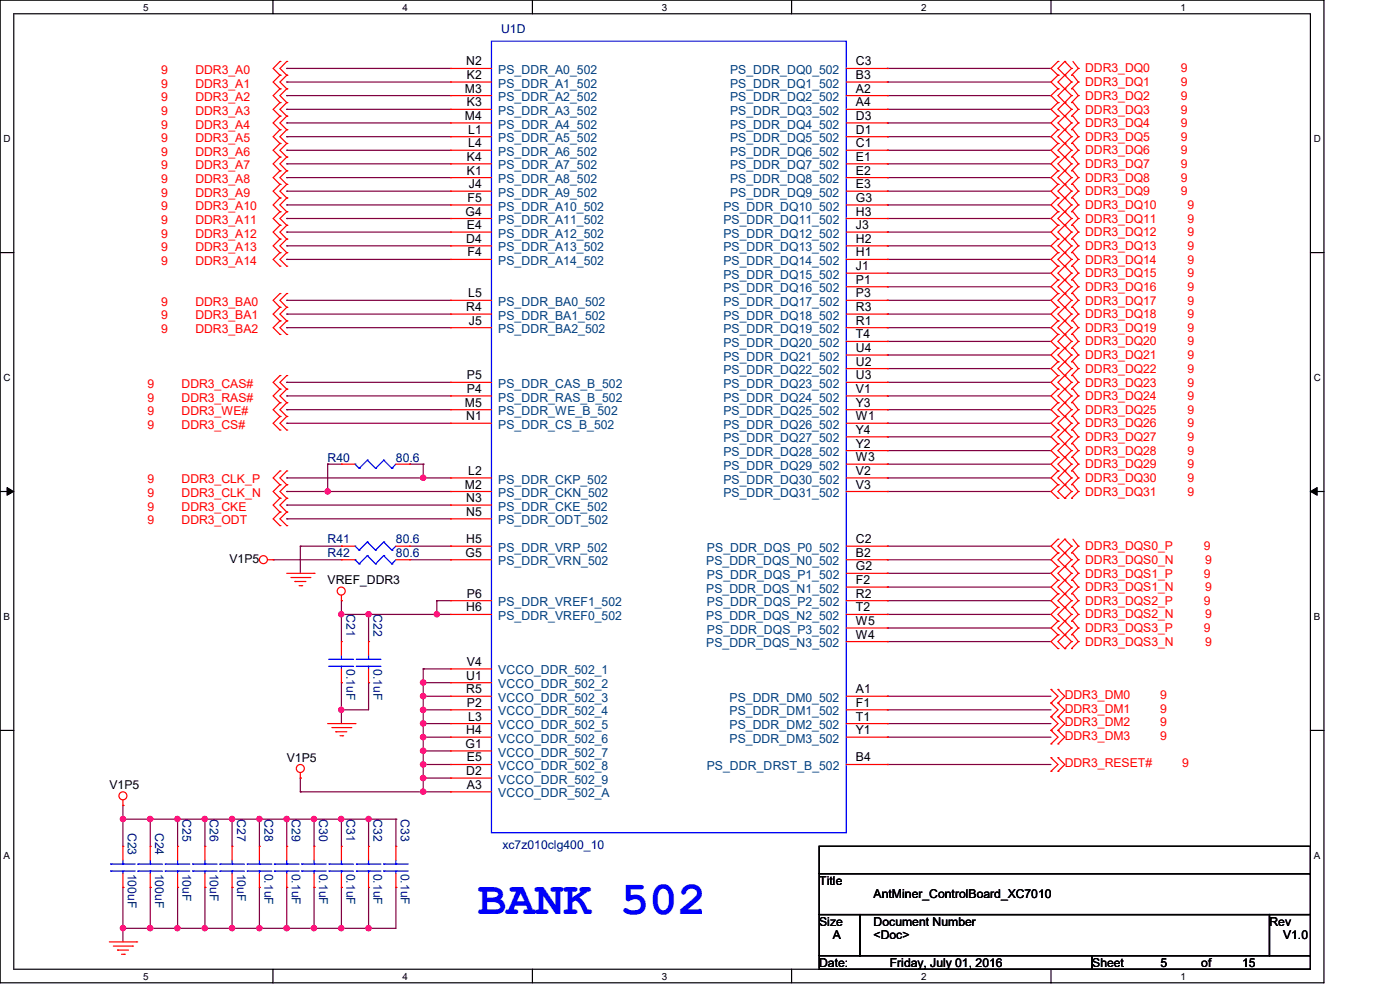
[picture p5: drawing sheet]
<svg xmlns="http://www.w3.org/2000/svg" width="297mm" height="210mm" viewBox="0 0 297 210" stroke-linecap="round" stroke-linejoin="round" font-family="sans-serif">
<path d="M0 0h280.9v208.5h-280.9zM2.9 2.9h275.1v202.7h-275.1z" fill="none" stroke="#000" stroke-width=".25"/>
<g fill="#fff">
<path d="M30.4 .3h1.1v2.4h-1.1z"/>
<path d="M30.4 205.9h1.1v2.3h-1.1z"/>
</g>
<path d="M57.9 0v2.9M57.9 205.6v2.9" fill="none" stroke="#000" stroke-width=".25"/>
<g fill="#fff">
<path d="M85.4 .3h1.1v2.4h-1.1z"/>
<path d="M85.4 205.9h1.1v2.3h-1.1z"/>
</g>
<path d="M112.9 0v2.9M112.9 205.6v2.9" fill="none" stroke="#000" stroke-width=".25"/>
<g fill="#fff">
<path d="M140.4 .3h1.2v2.4h-1.2z"/>
<path d="M140.4 205.9h1.2v2.3h-1.2z"/>
</g>
<path d="M167.9 0v2.9M167.9 205.6v2.9" fill="none" stroke="#000" stroke-width=".25"/>
<g fill="#fff">
<path d="M195.4 .3h1.2v2.4h-1.2z"/>
<path d="M195.4 205.9h1.2v2.3h-1.2z"/>
</g>
<path d="M223 0v2.9M223 205.6v2.9" fill="none" stroke="#000" stroke-width=".25"/>
<g fill="#fff">
<path d="M250.4 .3h1.2v2.4h-1.2z"/>
<path d="M250.4 205.9h1.2v2.3h-1.2z"/>
<path d="M.8 28.2h1.4v2.4h-1.4z"/>
<path d="M278.7 28.2h1.5v2.4h-1.5z"/>
<path d="M.8 78.9h1.4v2.3h-1.4z"/>
<path d="M278.7 78.9h1.5v2.3h-1.5z"/>
</g>
<path d="M0 53.6h2.9M278 53.6h2.9" fill="none" stroke="#000" stroke-width=".25"/>
<g fill="#fff">
<path d="M.8 129.6h1.3v2.3h-1.3z"/>
<path d="M278.7 129.6h1.4v2.3h-1.4z"/>
</g>
<path d="M0 104.3h2.9M278 104.3h2.9" fill="none" stroke="#000" stroke-width=".25"/>
<path d="M1.5 103.4l1.4 .9-1.4 .8zM278 104.3l1.4-.9v1.7z" fill="#000" stroke="#000" stroke-width=".21"/>
<g fill="#fff">
<path d="M.8 180.3h1.3v2.3h-1.3z"/>
<path d="M278.7 180.3h1.4v2.3h-1.4z"/>
</g>
<path d="M0 154.9h2.9M278 154.9h2.9M173.8 179.5h104.2v5.8h-104.2zM173.8 185.3h104.2v8.7h-104.2zM173.8 194h8.7v8.7h-8.7zM182.5 194h86.8v8.7h-86.8zM269.3 194h8.7v8.7h-8.7zM173.8 202.7h57.9v2.9h-57.9zM231.7 202.7h46.3v2.9h-46.3z" fill="none" stroke="#000" stroke-width=".25"/>
<g fill="none" stroke="#800040" stroke-width=".25">
<path d="M60.8 14.5h.1M60.8 17.4h.1M60.8 14.5h34.8M60.8 17.4h34.8M188.3 14.5h.1M188.3 17.4h.1M188.3 14.5h34.7M188.3 17.4h34.7M60.8 20.3h.1M60.8 23.2h.1M60.8 26.1h.1M60.8 29h.1"/>
<path d="M60.8 31.9h.1M60.8 34.8h.1M60.8 37.7h.1M60.8 20.3h34.8M60.8 23.2h34.8M60.8 26.1h34.8M60.8 29h34.8M60.8 31.9h34.8M60.8 34.8h34.8M60.8 37.7h34.8M188.3 20.3h.1M188.3 23.2h.1"/>
<path d="M188.3 26.1h.1M188.3 29h.1M188.3 31.9h.1M188.3 34.8h.1M188.3 37.7h.1M188.3 20.3h34.7M188.3 23.2h34.7M188.3 26.1h34.7M188.3 29h34.7M188.3 31.9h34.7M188.3 34.8h34.7M188.3 37.7h34.7"/>
<path d="M60.8 40.6h.1M60.8 43.5h.1M60.8 46.4h.1M60.8 49.2h.1M60.8 52.2h.1M60.8 55h.1M60.8 40.6h34.8M60.8 43.5h34.8M60.8 46.4h34.8M60.8 49.2h34.8M60.8 52.2h34.8M60.8 55h34.8"/>
<path d="M188.3 40.6h.1M188.3 43.5h.1M188.3 46.4h.1M188.3 49.2h.1M188.3 52.2h.1M188.3 55h.1M188.3 58h.1M188.3 40.6h34.7M188.3 43.5h34.7M188.3 46.4h34.7M188.3 49.2h34.7M188.3 52.2h34.7"/>
<path d="M188.3 55h34.7M188.3 58h34.7M60.8 63.7h.1M60.8 66.6h.1M60.8 69.5h.1M60.8 63.7h34.8M60.8 66.6h34.8M60.8 69.5h34.8M188.3 60.8h.1M188.3 63.7h.1M188.3 66.6h.1M188.3 69.5h.1"/>
<path d="M188.3 72.4h.1M188.3 75.3h.1M188.3 78.2h.1M188.3 60.8h34.7M188.3 63.7h34.7M188.3 66.6h34.7M188.3 69.5h34.7M188.3 72.4h34.7M188.3 75.3h34.7M188.3 78.2h34.7M60.8 81.1h.1M60.8 84h.1"/>
<path d="M60.8 86.9h.1M60.8 89.8h.1M60.8 81.1h34.8M60.8 84h34.8M60.8 86.9h34.8M60.8 89.8h34.8M69.5 98.5h.1M69.5 98.5h2.9M69.5 98.5v5.8M86.9 98.5h.1M86.9 98.5h2.9M89.8 98.5h.1"/>
<path d="M89.8 98.5v2.9M188.3 81.1h.1M188.3 84h.1M188.3 86.9h.1M188.3 89.8h.1M188.3 92.7h.1M188.3 95.6h.1M188.3 98.5h.1M188.3 81.1h34.7M188.3 84h34.7M188.3 86.9h34.7M188.3 89.8h34.7"/>
<path d="M188.3 92.7h34.7M188.3 95.6h34.7M188.3 98.5h34.7M58 118.7h.1M58 118.7h14.4M60.8 101.4h.1M60.8 104.3h.1M60.8 107.1h.1M60.8 110.1h.1M60.8 101.4h34.8M60.8 104.3h34.8M60.8 107.1h34.8"/>
<path d="M60.8 110.1h34.8M63.7 115.9h.1M63.7 115.9h8.7M63.7 115.9v5.7M69.5 104.3h.1M72.4 115.9h.1M86.9 115.9h8.7M86.9 118.7h8.7M89.8 101.4h.1M95.6 115.9h.1M95.6 118.7h.1M188.3 101.4h.1"/>
<path d="M188.3 104.3h.1M188.3 115.9h.1M188.3 118.7h.1M188.3 101.4h34.7M188.3 104.3h34.7M188.3 115.9h34.7M188.3 118.7h34.7M72.4 130.3h.1M72.4 127.4h.1M72.4 130.3h23.2M72.4 127.4v8.7M78.2 130.3h.1"/>
<path d="M78.2 130.3v5.8M92.7 127.4h.1M92.7 130.3h.1M92.7 127.4h2.9M92.7 127.4v2.9M188.3 121.6h.1M188.3 124.5h.1M188.3 127.4h.1M188.3 133.2h.1M188.3 130.3h.1M188.3 136.1h.1M188.3 121.6h34.7"/>
<path d="M188.3 124.5h34.7M188.3 127.4h34.7M188.3 133.2h34.7M188.3 130.3h34.7M188.3 136.1h34.7M72.4 144.8h.1M72.4 150.6h.1M72.4 144.8v8.7M78.2 144.8h.1M78.2 144.8v5.8h-5.8M89.8 141.9h.1M89.8 144.8h.1"/>
<path d="M89.8 147.7h.1M89.8 150.6h.1M89.8 153.5h.1M89.8 156.4h.1M89.8 159.3h.1M89.8 147.7h5.8M89.8 150.6h5.8M89.8 153.5h5.8M89.8 156.4h5.8M89.8 141.9h5.8M89.8 141.9v26.1M89.8 144.8h5.8"/>
<path d="M89.8 159.3h5.8M188.3 147.7h.1M188.3 150.6h.1M188.3 153.5h.1M188.3 156.4h.1M188.3 147.7h34.7M188.3 150.6h34.7M188.3 153.5h34.7M188.3 156.4h34.7M26.1 173.8h.1M26.1 170.9h.1M26.1 173.8h57.9"/>
<path d="M26.1 170.9v8.6M31.9 173.8h.1M31.9 173.8v5.7M37.7 173.8h.1M37.7 173.8v5.7M43.5 173.8h.1M43.5 173.8v5.7M49.2 173.8h.1M49.2 173.8v5.7M55 173.8h.1M55 173.8v5.7M60.8 173.8h.1"/>
<path d="M60.8 173.8v5.7M63.7 168h.1M63.7 165.1h.1M63.7 165.1v2.9M63.7 168h31.9M66.6 173.8h.1M66.6 173.8v5.7M72.4 173.8h.1M72.4 173.8v5.7M78.2 173.8h.1M78.2 173.8v5.7M84 173.8h.1"/>
<path d="M84 173.8v5.7M89.8 168h.1M89.8 162.2h.1M89.8 165.1h.1M89.8 162.2h5.8M89.8 165.1h5.8M188.3 162.2h.1M188.3 162.2h34.7M26.1 196.9h.1M26.1 188.3h.1M26.1 188.3v11.5M31.9 196.9h.1"/>
<path d="M31.9 188.3h.1M31.9 188.3v8.6M37.7 196.9h.1M37.7 188.3h.1M37.7 188.3v8.6M43.5 196.9h.1M43.5 188.3h.1M43.5 188.3v8.6M49.2 196.9h.1M49.2 188.3h.1M49.2 188.3v8.6M55 196.9h.1"/>
<path d="M55 188.3h.1M55 188.3v8.6M60.8 196.9h.1M60.8 188.3h.1M60.8 188.3v8.6M66.6 196.9h.1M66.6 188.3h.1M66.6 188.3v8.6M72.4 196.9h.1M72.4 188.3h.1M72.4 188.3v8.6M78.2 196.9h.1"/>
<path d="M78.2 188.3v8.6M84 188.3h.1M84 188.3v8.6h-57.9"/>
</g>
<g fill="#f0f" stroke="#f0f" stroke-width=".25">
<circle cx="78.2" cy="130.3" r=".55"/>
<circle cx="72.4" cy="130.3" r=".55"/>
<circle cx="92.7" cy="130.3" r=".55"/>
<circle cx="72.4" cy="150.6" r=".55"/>
<circle cx="89.8" cy="167.9" r=".56"/>
<circle cx="89.8" cy="144.8" r=".56"/>
<circle cx="89.8" cy="147.7" r=".56"/>
<circle cx="89.8" cy="153.5" r=".56"/>
<circle cx="89.8" cy="150.6" r=".56"/>
<circle cx="89.8" cy="159.3" r=".56"/>
<circle cx="89.8" cy="156.4" r=".56"/>
<circle cx="89.8" cy="162.2" r=".56"/>
<circle cx="89.8" cy="165.1" r=".56"/>
<circle cx="69.5" cy="104.2" r=".55"/>
<circle cx="89.8" cy="101.3" r=".56"/>
<circle cx="43.4" cy="173.7" r=".55"/>
<circle cx="37.6" cy="173.7" r=".55"/>
<circle cx="49.2" cy="173.7" r=".55"/>
<circle cx="60.8" cy="173.7" r=".56"/>
<circle cx="78.2" cy="173.7" r=".55"/>
<circle cx="72.4" cy="173.7" r=".55"/>
<circle cx="31.9" cy="173.7" r=".56"/>
<circle cx="55" cy="173.7" r=".55"/>
<circle cx="66.6" cy="173.7" r=".55"/>
<circle cx="26.1" cy="173.7" r=".55"/>
<circle cx="31.9" cy="196.9" r=".56"/>
<circle cx="43.4" cy="196.9" r=".55"/>
<circle cx="37.6" cy="196.9" r=".55"/>
<circle cx="55" cy="196.9" r=".55"/>
<circle cx="66.6" cy="196.9" r=".55"/>
<circle cx="78.2" cy="196.9" r=".55"/>
<circle cx="72.4" cy="196.9" r=".55"/>
<circle cx="49.2" cy="196.9" r=".55"/>
<circle cx="60.8" cy="196.9" r=".56"/>
<circle cx="26.1" cy="196.9" r=".55"/>
</g>
<g fill="none" stroke="#f00" stroke-width=".25">
<path d="M59.4 13h.1M59.4 16h.1M59.4 18.8h.1M59.4 13l-1.4 1.5 1.4 1.5M59.4 16l-1.4 1.4 1.4 1.4M59.4 18.8l-1.4 1.5 1.4 1.5M60.8 13h.1M60.8 16h.1M60.8 18.8h.1M60.8 13l-1.4 1.5 1.4 1.5M60.8 16l-1.4 1.4 1.4 1.4M60.8 18.8l-1.4 1.5 1.4 1.5"/>
<path d="M95.6 14.5h.1M95.6 17.4h.1M95.6 14.5h8.7M95.6 17.4h8.7M179.5 14.5h8.8M179.5 17.4h8.8M188.3 14.5h.1M188.3 17.4h.1M224.5 13h.1M224.5 16h.1M224.5 18.8h.1M224.5 13l-1.5 1.5 1.5 1.5"/>
<path d="M224.5 16l-1.5 1.4 1.5 1.4M224.5 18.8l-1.5 1.5 1.5 1.5M225.9 16h.1M225.9 13h.1M225.9 18.8h.1M225.9 13l-1.4 1.5 2.8 2.9M225.9 13l1.4 1.5M227.3 14.5h.1M227.3 16h.1M227.3 17.4h.1M227.3 18.8h.1M227.3 14.5l-2.8 2.9 2.8 2.9"/>
<path d="M227.3 17.4l-2.8 2.9 1.4 1.5M227.6 13l1.2 1.5M227.6 16l1.2 1.4M227.6 18.8l1.2 1.5M228.8 14.5h.1M228.8 17.4h.1M228.8 14.5l-1.5 1.5M228.8 17.4l-1.5 1.4M59.4 21.8h.1M59.4 24.6h.1M59.4 27.5h.1M59.4 30.4h.1"/>
<path d="M59.4 33.3h.1M59.4 36.2h.1M59.4 39.1h.1M59.4 21.8l-1.4 1.4 1.4 1.4M59.4 24.6l-1.4 1.5 1.4 1.4M59.4 27.5l-1.4 1.5 1.4 1.4M59.4 30.4l-1.4 1.5 1.4 1.4M59.4 33.3l-1.4 1.5 1.4 1.4M59.4 36.2l-1.4 1.5 1.4 1.4M59.4 39.1l-1.4 1.5 1.4 1.4M60.8 21.8h.1M60.8 24.6h.1"/>
<path d="M60.8 27.5h.1M60.8 30.4h.1M60.8 33.3h.1M60.8 36.2h.1M60.8 39.1h.1M60.8 21.8l-1.4 1.4 1.4 1.4M60.8 24.6l-1.4 1.5 1.4 1.4M60.8 27.5l-1.4 1.5 1.4 1.4M60.8 30.4l-1.4 1.5 1.4 1.4M60.8 33.3l-1.4 1.5 1.4 1.4M60.8 36.2l-1.4 1.5 1.4 1.4M60.8 39.1l-1.4 1.5 1.4 1.4"/>
<path d="M95.6 20.3h.1M95.6 23.2h.1M95.6 26.1h.1M95.6 29h.1M95.6 31.9h.1M95.6 34.8h.1M95.6 37.7h.1M95.6 20.3h8.7M95.6 23.2h8.7M95.6 26.1h8.7M95.6 29h8.7M95.6 31.9h8.7"/>
<path d="M95.6 34.8h8.7M95.6 37.7h8.7M179.5 20.3h8.8M179.5 23.2h8.8M179.5 26.1h8.8M179.5 29h8.8M179.5 31.9h8.8M179.5 34.8h8.8M179.5 37.7h8.8M188.3 20.3h.1M188.3 23.2h.1M188.3 26.1h.1"/>
<path d="M188.3 29h.1M188.3 31.9h.1M188.3 34.8h.1M188.3 37.7h.1M224.5 21.8h.1M224.5 24.6h.1M224.5 27.5h.1M224.5 30.4h.1M224.5 33.3h.1M224.5 36.2h.1M224.5 39.1h.1M224.5 21.8l-1.5 1.4 1.5 1.4"/>
<path d="M224.5 27.5l-1.5 1.5 1.5 1.4M224.5 24.6l-1.5 1.5 1.5 1.4M224.5 30.4l-1.5 1.5 1.5 1.4M224.5 33.3l-1.5 1.5 1.5 1.4M224.5 36.2l-1.5 1.5 1.5 1.4M224.5 39.1l-1.5 1.5 1.5 1.4M225.9 21.8h.1M225.9 24.6h.1M225.9 27.5h.1M225.9 30.4h.1M225.9 33.3h.1M225.9 36.2h.1"/>
<path d="M225.9 39.1h.1M225.9 21.8l-1.4 1.4 2.8 2.9M225.9 21.8l1.4 1.4M225.9 27.5l-1.4 1.5 2.8 2.9M225.9 27.5l1.4 1.5M225.9 36.2l-1.4 1.5 2.8 2.9M225.9 36.2l1.4 1.5M227.3 20.3h.1M227.3 21.8h.1M227.3 23.2h.1M227.3 24.6h.1M227.3 26.1h.1"/>
<path d="M227.3 27.5h.1M227.3 29h.1M227.3 30.4h.1M227.3 31.9h.1M227.3 33.3h.1M227.3 34.8h.1M227.3 36.2h.1M227.3 37.7h.1M227.3 39.1h.1M227.3 20.3l-1.4 1.5M227.3 23.2l-2.8 2.9 1.4 1.4M227.3 26.1l-1.4 1.4"/>
<path d="M227.3 29l-2.8 2.9 2.8 2.9M227.3 31.9l-2.8 2.9 1.4 1.4M227.3 34.8l-1.4 1.4M227.3 37.7l-2.8 2.9 1.4 1.4M227.6 21.8l1.2 1.4M227.6 24.6l1.2 1.5M227.6 27.5l1.2 1.5M227.6 30.4l1.2 1.5M227.6 33.3l1.2 1.5M227.6 36.2l1.2 1.5M227.6 39.1l1.2 1.5M228.8 20.3h.1"/>
<path d="M228.8 23.2h.1M228.8 26.1h.1M228.8 29h.1M228.8 31.9h.1M228.8 34.8h.1M228.8 37.7h.1M228.8 20.3l-1.5 1.5M228.8 23.2l-1.5 1.4M228.8 26.1l-1.5 1.4M228.8 29l-1.5 1.4M228.8 31.9l-1.5 1.4M228.8 34.8l-1.5 1.4"/>
<path d="M228.8 37.7l-1.5 1.4M59.4 42h.1M59.4 44.9h.1M59.4 47.8h.1M59.4 50.7h.1M59.4 53.6h.1M59.4 56.5h.1M59.4 42l-1.4 1.5 1.4 1.4M59.4 44.9l-1.4 1.5 1.4 1.4M59.4 47.8l-1.4 1.4 1.4 1.5M59.4 50.7l-1.4 1.5 1.4 1.4M59.4 53.6l-1.4 1.4 1.4 1.5"/>
<path d="M60.8 42h.1M60.8 44.9h.1M60.8 47.8h.1M60.8 50.7h.1M60.8 53.6h.1M60.8 56.5h.1M60.8 42l-1.4 1.5 1.4 1.4M60.8 44.9l-1.4 1.5 1.4 1.4M60.8 47.8l-1.4 1.4 1.4 1.5M60.8 50.7l-1.4 1.5 1.4 1.4M60.8 53.6l-1.4 1.4 1.4 1.5M95.6 40.6h.1"/>
<path d="M95.6 43.5h.1M95.6 46.4h.1M95.6 49.2h.1M95.6 52.2h.1M95.6 55h.1M95.6 40.6h8.7M95.6 43.5h8.7M95.6 46.4h8.7M95.6 49.2h8.7M95.6 52.2h8.7M95.6 55h8.7M179.5 40.6h8.8"/>
<path d="M179.5 43.5h8.8M179.5 46.4h8.8M179.5 49.2h8.8M179.5 52.2h8.8M179.5 55h8.8M179.5 58h8.8M188.3 40.6h.1M188.3 43.5h.1M188.3 46.4h.1M188.3 49.2h.1M188.3 52.2h.1M188.3 55h.1"/>
<path d="M188.3 58h.1M224.5 42h.1M224.5 44.9h.1M224.5 47.8h.1M224.5 50.7h.1M224.5 53.6h.1M224.5 56.5h.1M224.5 59.4h.1M224.5 42l-1.5 1.5 1.5 1.4M224.5 44.9l-1.5 1.5 1.5 1.4M224.5 47.8l-1.5 1.4 1.5 1.5M224.5 50.7l-1.5 1.5 1.5 1.4"/>
<path d="M224.5 56.5l-1.5 1.5 1.5 1.4M224.5 53.6l-1.5 1.4 1.5 1.5M224.5 59.4l-1.5 1.4 1.5 1.5M225.9 42h.1M225.9 44.9h.1M225.9 47.8h.1M225.9 50.7h.1M225.9 53.6h.1M225.9 56.5h.1M225.9 59.4h.1M225.9 42l-1.4 1.5 2.8 2.9M225.9 42l1.4 1.5"/>
<path d="M225.9 50.7l-1.4 1.5 2.8 2.8M225.9 50.7l1.4 1.5M225.9 56.5l-1.4 1.5 2.8 2.8M225.9 56.5l1.4 1.5M227.3 40.6h.1M227.3 42h.1M227.3 43.5h.1M227.3 44.9h.1M227.3 46.4h.1M227.3 47.8h.1M227.3 49.2h.1M227.3 50.7h.1"/>
<path d="M227.3 52.2h.1M227.3 53.6h.1M227.3 55h.1M227.3 56.5h.1M227.3 58h.1M227.3 59.4h.1M227.3 40.6l-1.4 1.4M227.3 43.5l-2.8 2.9 2.8 2.8M227.3 46.4l-2.8 2.8 1.4 1.5M227.3 49.2l-1.4 1.5M227.3 52.2l-2.8 2.8 1.4 1.5M227.3 55l-1.4 1.5"/>
<path d="M227.3 58l-2.8 2.8 2.8 2.9M227.6 42l1.2 1.5M227.6 44.9l1.2 1.5M227.6 47.8l1.2 1.4M227.6 50.7l1.2 1.5M227.6 53.6l1.2 1.4M227.6 56.5l1.2 1.5M227.6 59.4l1.2 1.4M228.8 40.6h.1M228.8 43.5h.1M228.8 46.4h.1M228.8 49.2h.1"/>
<path d="M228.8 52.2h.1M228.8 55h.1M228.8 58h.1M228.8 40.6l-1.5 1.4M228.8 43.5l-1.5 1.4M228.8 46.4l-1.5 1.4M228.8 49.2l-1.5 1.5M228.8 52.2l-1.5 1.4M228.8 55l-1.5 1.5M228.8 58l-1.5 1.4M59.4 62.3h.1M59.4 65.2h.1"/>
<path d="M59.4 68.1h.1M59.4 71h.1M59.4 79.7h.1M59.4 62.3l-1.4 1.4 1.4 1.5M59.4 65.2l-1.4 1.4 1.4 1.5M59.4 68.1l-1.4 1.4 1.4 1.5M59.4 79.7l-1.4 1.4 1.4 1.4M60.8 62.3h.1M60.8 65.2h.1M60.8 68.1h.1M60.8 71h.1M60.8 79.7h.1"/>
<path d="M60.8 62.3l-1.4 1.4 1.4 1.5M60.8 65.2l-1.4 1.4 1.4 1.5M60.8 68.1l-1.4 1.4 1.4 1.5M60.8 79.7l-1.4 1.4 1.4 1.4M95.6 69.5h.1M95.6 66.6h.1M95.6 63.7h.1M95.6 69.5h8.7M95.6 66.6h8.7M95.6 63.7h8.7M179.5 69.5h8.8M179.5 66.6h8.8"/>
<path d="M179.5 63.7h8.8M179.5 60.8h8.8M179.5 72.4h8.8M179.5 75.3h8.8M179.5 78.2h8.8M188.3 60.8h.1M188.3 63.7h.1M188.3 66.6h.1M188.3 69.5h.1M188.3 72.4h.1M188.3 75.3h.1M188.3 78.2h.1"/>
<path d="M224.5 62.3h.1M224.5 65.2h.1M224.5 68.1h.1M224.5 71h.1M224.5 73.9h.1M224.5 76.8h.1M224.5 79.7h.1M224.5 62.3l-1.5 1.4 1.5 1.5M224.5 65.2l-1.5 1.4 1.5 1.5M224.5 71l-1.5 1.4 1.5 1.5M224.5 68.1l-1.5 1.4 1.5 1.5M224.5 73.9l-1.5 1.4 1.5 1.5"/>
<path d="M224.5 76.8l-1.5 1.4 1.5 1.5M224.5 79.7l-1.5 1.4 1.5 1.4M225.9 62.3h.1M225.9 65.2h.1M225.9 68.1h.1M225.9 71h.1M225.9 73.9h.1M225.9 76.8h.1M225.9 79.7h.1M225.9 65.2l-1.4 1.4 2.8 2.9M225.9 65.2l1.4 1.4M225.9 71l-1.4 1.4 2.8 2.9"/>
<path d="M225.9 71l1.4 1.4M225.9 79.7l-1.4 1.4 2.8 2.9M225.9 79.7l1.4 1.4M227.3 60.8h.1M227.3 62.3h.1M227.3 63.7h.1M227.3 65.2h.1M227.3 66.6h.1M227.3 68.1h.1M227.3 69.5h.1M227.3 71h.1M227.3 72.4h.1"/>
<path d="M227.3 73.9h.1M227.3 75.3h.1M227.3 76.8h.1M227.3 78.2h.1M227.3 79.7h.1M227.3 60.8l-2.8 2.9 1.4 1.5M227.3 63.7l-1.4 1.5M227.3 66.6l-2.8 2.9 1.4 1.5M227.3 69.5l-1.4 1.5M227.3 72.4l-2.8 2.9 2.8 2.9M227.3 75.3l-2.8 2.9 1.4 1.5M227.3 78.2l-1.4 1.5"/>
<path d="M227.6 62.3l1.2 1.4M227.6 65.2l1.2 1.4M227.6 68.1l1.2 1.4M227.6 71l1.2 1.4M227.6 73.9l1.2 1.4M227.6 76.8l1.2 1.4M227.6 79.7l1.2 1.4M228.8 60.8h.1M228.8 63.7h.1M228.8 66.6h.1M228.8 69.5h.1M228.8 72.4h.1"/>
<path d="M228.8 75.3h.1M228.8 78.2h.1M228.8 60.8l-1.5 1.5M228.8 63.7l-1.5 1.5M228.8 66.6l-1.5 1.5M228.8 69.5l-1.5 1.5M228.8 72.4l-1.5 1.5M228.8 75.3l-1.5 1.5M228.8 78.2l-1.5 1.5M59.4 82.5h.1M59.4 85.4h.1M59.4 88.3h.1"/>
<path d="M59.4 91.2h.1M59.4 99.9h.1M59.4 82.5l-1.4 1.5 1.4 1.4M59.4 85.4l-1.4 1.5 1.4 1.4M59.4 88.3l-1.4 1.5 1.4 1.4M59.4 99.9l-1.4 1.5 1.4 1.4M60.8 82.5h.1M60.8 85.4h.1M60.8 88.3h.1M60.8 91.2h.1M60.8 99.9h.1M60.8 82.5l-1.4 1.5 1.4 1.4"/>
<path d="M60.8 85.4l-1.4 1.5 1.4 1.4M60.8 88.3l-1.4 1.5 1.4 1.4M60.8 99.9l-1.4 1.5 1.4 1.4M72.4 98.5h.1M72.4 98.5h2.9M84 98.5h2.9M86.9 98.5h.1M95.6 89.8h.1M95.6 86.9h.1M95.6 81.1h.1M95.6 84h.1M95.6 89.8h8.7"/>
<path d="M95.6 86.9h8.7M95.6 81.1h8.7M95.6 84h8.7M179.5 98.5h8.8M179.5 89.8h8.8M179.5 86.9h8.8M179.5 81.1h8.8M179.5 84h8.8M179.5 92.7h8.8M179.5 95.6h8.8M188.3 81.1h.1M188.3 84h.1"/>
<path d="M188.3 86.9h.1M188.3 89.8h.1M188.3 92.7h.1M188.3 95.6h.1M188.3 98.5h.1M224.5 82.5h.1M224.5 85.4h.1M224.5 88.3h.1M224.5 91.2h.1M224.5 94.1h.1M224.5 97h.1M224.5 99.9h.1"/>
<path d="M224.5 85.4l-1.5 1.5 1.5 1.4M224.5 82.5l-1.5 1.5 1.5 1.4M224.5 88.3l-1.5 1.5 1.5 1.4M224.5 91.2l-1.5 1.5 1.5 1.4M224.5 94.1l-1.5 1.5 1.5 1.4M224.5 99.9l-1.5 1.5 1.5 1.4M224.5 97l-1.5 1.5 1.5 1.4M225.9 82.5h.1M225.9 85.4h.1M225.9 88.3h.1M225.9 91.2h.1M225.9 94.1h.1"/>
<path d="M225.9 97h.1M225.9 99.9h.1M225.9 85.4l-1.4 1.5 2.8 2.9M225.9 85.4l1.4 1.5M225.9 94.1l-1.4 1.5 2.8 2.9M225.9 94.1l1.4 1.5M225.9 99.9l-1.4 1.5 2.8 2.9M225.9 99.9l1.4 1.5M227.3 81.1h.1M227.3 82.5h.1M227.3 84h.1M227.3 85.4h.1"/>
<path d="M227.3 86.9h.1M227.3 88.3h.1M227.3 89.8h.1M227.3 91.2h.1M227.3 92.7h.1M227.3 94.1h.1M227.3 95.6h.1M227.3 97h.1M227.3 98.5h.1M227.3 99.9h.1M227.3 81.1l-2.8 2.9 1.4 1.4M227.3 84l-1.4 1.4"/>
<path d="M227.3 86.9l-2.8 2.9 2.8 2.9M227.3 89.8l-2.8 2.9 1.4 1.4M227.3 92.7l-1.4 1.4M227.3 95.6l-2.8 2.9 1.4 1.4M227.3 98.5l-1.4 1.4M227.6 82.5l1.2 1.5M227.6 85.4l1.2 1.5M227.6 88.3l1.2 1.5M227.6 91.2l1.2 1.5M227.6 94.1l1.2 1.5M227.6 97l1.2 1.5M227.6 99.9l1.2 1.5"/>
<path d="M228.8 81.1h.1M228.8 84h.1M228.8 86.9h.1M228.8 89.8h.1M228.8 92.7h.1M228.8 95.6h.1M228.8 98.5h.1M228.8 81.1l-1.5 1.4M228.8 84l-1.5 1.4M228.8 86.9l-1.5 1.4M228.8 89.8l-1.5 1.4M228.8 92.7l-1.5 1.4"/>
<path d="M228.8 95.6l-1.5 1.4M228.8 98.5l-1.5 1.4M56.8 118.7h1.2M58 118.7h.1M59.4 102.8h.1M59.4 105.7h.1M59.4 108.6h.1M59.4 111.5h.1M59.4 102.8l-1.4 1.5 1.4 1.4M59.4 105.7l-1.4 1.4 1.4 1.5M59.4 108.6l-1.4 1.5 1.4 1.4M60.8 102.8h.1"/>
<path d="M60.8 105.7h.1M60.8 108.6h.1M60.8 111.5h.1M60.8 102.8l-1.4 1.5 1.4 1.4M60.8 105.7l-1.4 1.4 1.4 1.5M60.8 108.6l-1.4 1.5 1.4 1.4M72.4 115.9h.1M72.4 118.7h.1M72.4 118.7h2.9M72.4 115.9h2.9M84 118.7h2.9M84 115.9h2.9"/>
<path d="M86.9 115.9h.1M86.9 118.7h.1M95.6 118.7h.1M95.6 115.9h.1M95.6 101.4h.1M95.6 104.3h.1M95.6 110.1h.1M95.6 107.1h.1M95.6 118.7h8.7M95.6 115.9h8.7M95.6 101.4h8.7M95.6 104.3h8.7"/>
<path d="M95.6 110.1h8.7M95.6 107.1h8.7M179.5 118.7h8.8M179.5 115.9h8.8M179.5 101.4h8.8M179.5 104.3h8.8M188.3 101.4h.1M188.3 104.3h.1M188.3 115.9h.1M188.3 118.7h.1M224.5 114.4h.1M224.5 117.3h.1"/>
<path d="M224.5 102.8h.1M224.5 105.7h.1M224.5 114.4l-1.5 1.5 1.5 1.4M224.5 117.3l-1.5 1.4 1.5 1.5M224.5 102.8l-1.5 1.5 1.5 1.4M225.9 117.3h.1M225.9 114.4h.1M225.9 102.8h.1M225.9 105.7h.1M225.9 114.4l-1.4 1.5 2.8 2.8M225.9 114.4l1.4 1.5M227.3 115.9h.1"/>
<path d="M227.3 117.3h.1M227.3 118.7h.1M227.3 101.4h.1M227.3 102.8h.1M227.3 104.3h.1M227.3 105.7h.1M227.3 115.9l-2.8 2.8 2.8 2.9M227.3 118.7l-2.8 2.9 1.4 1.5M227.3 101.4l-2.8 2.9 1.4 1.4M227.3 104.3l-1.4 1.4M227.6 114.4l1.2 1.5M227.6 117.3l1.2 1.4"/>
<path d="M227.6 102.8l1.2 1.5M228.8 115.9h.1M228.8 118.7h.1M228.8 101.4h.1M228.8 104.3h.1M228.8 115.9l-1.5 1.4M228.8 118.7l-1.5 1.5M228.8 101.4l-1.5 1.4M228.8 104.3l-1.5 1.4M60.8 121.6h5.8M61.7 122.5h4M62.6 123.4h.1"/>
<path d="M62.6 123.4h2.3M63.5 124.2h.5M64 124.2h.1M65.7 122.5h.1M66.6 121.6h.1M72.4 127.4h.1M72.4 136.1h.1M72.4 126.3v1.1M72.4 136.1v2.9M78.2 136.1h.1M78.2 136.1v2.9M95.6 130.3h.1"/>
<path d="M95.6 127.4h.1M95.6 130.3h8.7M95.6 127.4h8.7M179.5 121.6h8.8M179.5 130.3h8.8M179.5 127.4h8.8M179.5 124.5h8.8M179.5 133.2h8.8M179.5 136.1h8.8M188.3 121.6h.1M188.3 124.5h.1M188.3 127.4h.1"/>
<path d="M188.3 130.3h.1M188.3 133.2h.1M188.3 136.1h.1M224.5 120.2h.1M224.5 123.1h.1M224.5 126h.1M224.5 128.9h.1M224.5 131.8h.1M224.5 134.7h.1M224.5 137.6h.1M224.5 120.2l-1.5 1.4 1.5 1.5M224.5 126l-1.5 1.4 1.5 1.5"/>
<path d="M224.5 131.8l-1.5 1.4 1.5 1.5M224.5 123.1l-1.5 1.4 1.5 1.5M224.5 128.9l-1.5 1.4 1.5 1.5M224.5 134.7l-1.5 1.4 1.5 1.5M225.9 123.1h.1M225.9 120.2h.1M225.9 128.9h.1M225.9 126h.1M225.9 134.7h.1M225.9 131.8h.1M225.9 137.6h.1M225.9 123.1l-1.4 1.4 2.8 2.9"/>
<path d="M225.9 128.9l-1.4 1.4 2.8 2.9M225.9 123.1l1.4 1.4M225.9 128.9l1.4 1.4M227.3 121.6h.1M227.3 123.1h.1M227.3 127.4h.1M227.3 128.9h.1M227.3 133.2h.1M227.3 134.7h.1M227.3 120.2h.1M227.3 124.5h.1M227.3 126h.1"/>
<path d="M227.3 130.3h.1M227.3 131.8h.1M227.3 136.1h.1M227.3 137.6h.1M227.3 121.6l-1.4 1.5M227.3 124.5l-2.8 2.9 1.4 1.5M227.3 127.4l-1.4 1.5M227.3 130.3l-2.8 2.9 2.8 2.9M227.3 133.2l-2.8 2.9 1.4 1.5M227.3 136.1l-1.4 1.5M227.6 120.2l1.2 1.4M227.6 126l1.2 1.4"/>
<path d="M227.6 131.8l1.2 1.4M227.6 123.1l1.2 1.4M227.6 128.9l1.2 1.4M227.6 134.7l1.2 1.4M228.8 121.6h.1M228.8 127.4h.1M228.8 133.2h.1M228.8 124.5h.1M228.8 130.3h.1M228.8 136.1h.1M228.8 121.6l-1.5 1.5M228.8 127.4l-1.5 1.5"/>
<path d="M228.8 133.2l-1.5 1.5M228.8 124.5l-1.5 1.5M228.8 130.3l-1.5 1.5M228.8 136.1l-1.5 1.5M69.5 153.5h5.8M70.4 154.3h4M71.2 155.2h.1M71.2 155.2h2.4M72.1 156.1h.6M72.4 144.8h.1M72.4 141.9v2.9M72.7 156.1h.1"/>
<path d="M74.4 154.3h.1M75.3 153.5h.1M78.2 144.8h.1M78.2 141.9v2.9M95.6 159.3h.1M95.6 156.4h.1M95.6 153.5h.1M95.6 150.6h.1M95.6 147.7h.1M95.6 144.8h.1M95.6 141.9h.1M95.6 153.5h8.7"/>
<path d="M95.6 159.3h8.7M95.6 156.4h8.7M95.6 150.6h8.7M95.6 147.7h8.7M95.6 144.8h8.7M95.6 141.9h8.7M179.5 153.5h8.8M179.5 156.4h8.8M179.5 150.6h8.8M179.5 147.7h8.8M188.3 147.7h.1M188.3 150.6h.1"/>
<path d="M188.3 153.5h.1M188.3 156.4h.1M223 149.1h.1M223 146.3h.1M223 152.1h.1M223 154.9h.1M223 157.8h.1M223 146.3l1.5 1.4-1.5 1.4M223 149.1l1.5 1.5-1.5 1.5M223 152.1l1.5 1.4-1.5 1.4M223 154.9l1.5 1.5-1.5 1.4M224.5 149.1h.1"/>
<path d="M224.5 146.3h.1M224.5 152.1h.1M224.5 154.9h.1M224.5 157.8h.1M224.5 146.3l1.4 1.4-1.4 1.4M224.5 149.1l1.4 1.5-1.4 1.5M224.5 152.1l1.4 1.4-1.4 1.4M224.5 154.9l1.4 1.5-1.4 1.4M26.1 170.9h.1M26.1 179.5h.1M26.1 169.7v1.2M26.1 179.5v3"/>
<path d="M31.9 179.5h.1M31.9 179.5v3M37.7 179.5h.1M37.7 179.5v3M43.5 179.5h.1M43.5 179.5v3M49.2 179.5h.1M49.2 179.5v3M55 179.5h.1M55 179.5v3M60.8 179.5h.1M60.8 179.5v3"/>
<path d="M63.7 165.1h.1M63.7 163.9v1.2M66.6 179.5h.1M66.6 179.5v3M72.4 179.5h.1M72.4 179.5v3M78.2 179.5h.1M78.2 179.5v3M84 179.5h.1M84 179.5v3M95.6 168h.1M95.6 165.1h.1"/>
<path d="M95.6 162.2h.1M95.6 162.2h8.7M95.6 168h8.7M95.6 165.1h8.7M179.5 162.2h8.8M188.3 162.2h.1M223 163.6h.1M223 160.7h.1M223 160.7l1.5 1.5-1.5 1.4M224.5 163.6h.1M224.5 160.7h.1M224.5 160.7l1.4 1.5-1.4 1.4"/>
<path d="M23.2 199.8h5.8M26.1 188.3h.1M26.1 185.3v3M29 199.8h.1M31.9 188.3h.1M31.9 185.3v3M37.7 188.3h.1M37.7 185.3v3M43.5 188.3h.1M43.5 185.3v3M49.2 188.3h.1M49.2 185.3v3"/>
<path d="M55 188.3h.1M55 185.3v3M60.8 188.3h.1M60.8 185.3v3M66.6 188.3h.1M66.6 185.3v3M72.4 188.3h.1M72.4 185.3v3M78.2 188.3h.1M78.2 185.3v3M84 188.3h.1M84 185.3v3"/>
<path d="M24 200.7h4.1M24.9 201.5h.1M24.9 201.5h2.4M25.8 202.4h.6M26.4 202.4h.1M28.1 200.7h.1"/>
<circle cx="55.9" cy="118.7" r=".85"/>
<circle cx="72.4" cy="125.4" r=".85"/>
<circle cx="26.1" cy="168.8" r=".85"/>
<circle cx="63.7" cy="163" r=".85"/>
</g>
<g fill="none" stroke="#00f" stroke-width=".25">
<path d="M104.3 8.7h75.2v168h-75.2zM75.3 98.5h.1M75.3 98.5l.9 .9M76.2 99.4h.1M77.9 97.6h.1M77.9 97.6l1.8 1.8M77.9 97.6l-1.7 1.8M79.7 99.4h.1M81.4 97.6h.1M81.4 97.6l1.7 1.8M81.4 97.6l-1.7 1.8M83.1 99.4h.1"/>
<path d="M84 98.5l-.9 .9M75.3 115.9h.1M75.3 118.7h.1M75.3 115.9l.9 .8M75.3 118.7l.9 .9M76.2 116.7h.1M76.2 119.6h.1M77.9 115h.1M77.9 117.9h.1M77.9 115l1.8 1.7M77.9 115l-1.7 1.7M77.9 117.9l1.8 1.7"/>
<path d="M77.9 117.9l-1.7 1.7M79.7 116.7h.1M79.7 119.6h.1M81.4 115h.1M81.4 117.9h.1M81.4 115l1.7 1.7M81.4 115l-1.7 1.7M81.4 117.9l1.7 1.7M81.4 117.9l-1.7 1.7M83.1 116.7h.1M83.1 119.6h.1M84 115.9l-.9 .8"/>
<path d="M84 118.7l-.9 .9M69.8 139.9h.1M69.8 139.9h5.2M72.4 139.9h.1M72.4 139v.9M75.6 139.9h.1M75.6 139.9h5.2M78.2 139.9h.1M78.2 139v.9M69.8 141.4h.1M69.8 141.4h5.2M72.4 141.4h.1"/>
<path d="M72.4 141.4v.5M75.6 141.4h.1M75.6 141.4h5.2M78.2 141.4h.1M78.2 141.4v.5M23.5 183.3h.1M23.5 184.8h.1M23.5 183.3h5.2M23.5 184.8h5.2M26.1 184.8h.1M26.1 183.3h.1M26.1 182.5v.8"/>
<path d="M26.1 184.8v.5M29.3 183.3h.1M29.3 184.8h.1M29.3 183.3h5.2M29.3 184.8h5.2M31.9 184.8h.1M31.9 183.3h.1M31.9 182.5v.8M31.9 184.8v.5M35.1 183.3h.1M35.1 184.8h.1M35.1 183.3h5.2"/>
<path d="M35.1 184.8h5.2M37.7 184.8h.1M37.7 183.3h.1M37.7 182.5v.8M37.7 184.8v.5M40.9 183.3h.1M40.9 184.8h.1M40.9 183.3h5.2M40.9 184.8h5.2M43.5 184.8h.1M43.5 183.3h.1M43.5 182.5v.8"/>
<path d="M43.5 184.8v.5M46.7 183.3h.1M46.7 184.8h.1M46.7 183.3h5.2M46.7 184.8h5.2M49.2 184.8h.1M49.2 183.3h.1M49.2 182.5v.8M49.2 184.8v.5M52.5 183.3h.1M52.5 184.8h.1M52.5 183.3h5.2"/>
<path d="M52.5 184.8h5.2M55 184.8h.1M55 183.3h.1M55 182.5v.8M55 184.8v.5M58.2 183.3h.1M58.2 184.8h.1M58.2 183.3h5.3M58.2 184.8h5.3M60.8 184.8h.1M60.8 183.3h.1M60.8 182.5v.8"/>
<path d="M60.8 184.8v.5M64 183.3h.1M64 184.8h.1M64 183.3h5.2M64 184.8h5.2M66.6 184.8h.1M66.6 183.3h.1M66.6 182.5v.8M66.6 184.8v.5M69.8 183.3h.1M69.8 184.8h.1M69.8 183.3h5.2"/>
<path d="M69.8 184.8h5.2M72.4 184.8h.1M72.4 183.3h.1M72.4 182.5v.8M72.4 184.8v.5M75.6 183.3h.1M75.6 184.8h.1M75.6 183.3h5.2M75.6 184.8h5.2M78.2 184.8h.1M78.2 183.3h.1M78.2 182.5v.8"/>
<path d="M78.2 184.8v.5M81.4 183.3h.1M81.4 184.8h.1M81.4 183.3h5.2M81.4 184.8h5.2M84 184.8h.1M84 183.3h.1M84 182.5v.8M84 184.8v.5"/>
</g>
<text font-size="10.1" fill="#00f" x="101.4" y="193.9">BANK 502</text>
<g font-size="2.6" fill="#000080">
<text x="106.3" y="7">U1D</text>
<text x="69.5" y="97.9">R40</text>
<text x="84" y="97.9">80.6</text>
<text x="69.5" y="115.3">R41</text>
<text x="69.5" y="118.2">R42</text>
<text x="84" y="115.3">80.6</text>
<text x="84" y="118.2">80.6</text>
<text x="73.5" y="130.3" transform="rotate(90 73.5 130.3)">C21</text>
<text x="79.2" y="130.3" transform="rotate(90 79.2 130.3)">C22</text>
<text x="73.5" y="141.9" transform="rotate(90 73.5 141.9)">0.1uF</text>
<text x="79.2" y="141.9" transform="rotate(90 79.2 141.9)">0.1uF</text>
<text x="38.7" y="173.8" transform="rotate(90 38.7 173.8)">C25</text>
<text x="44.5" y="173.8" transform="rotate(90 44.5 173.8)">C26</text>
<text x="50.3" y="173.8" transform="rotate(90 50.3 173.8)">C27</text>
<text x="56.1" y="173.8" transform="rotate(90 56.1 173.8)">C28</text>
<text x="61.9" y="173.8" transform="rotate(90 61.9 173.8)">C29</text>
<text x="67.7" y="173.8" transform="rotate(90 67.7 173.8)">C30</text>
<text x="73.5" y="173.8" transform="rotate(90 73.5 173.8)">C31</text>
<text x="79.2" y="173.8" transform="rotate(90 79.2 173.8)">C32</text>
<text x="85" y="173.8" transform="rotate(90 85 173.8)">C33</text>
<text x="27.1" y="176.7" transform="rotate(90 27.1 176.7)">C23</text>
<text x="32.9" y="176.7" transform="rotate(90 32.9 176.7)">C24</text>
<text x="27.1" y="185.3" transform="rotate(90 27.1 185.3)">100uF</text>
<text x="32.9" y="185.3" transform="rotate(90 32.9 185.3)">100uF</text>
<text x="38.7" y="185.3" transform="rotate(90 38.7 185.3)">10uF</text>
<text x="44.5" y="185.3" transform="rotate(90 44.5 185.3)">10uF</text>
<text x="50.3" y="185.3" transform="rotate(90 50.3 185.3)">10uF</text>
<text x="56.1" y="185.3" transform="rotate(90 56.1 185.3)">0.1uF</text>
<text x="61.9" y="185.3" transform="rotate(90 61.9 185.3)">0.1uF</text>
<text x="67.7" y="185.3" transform="rotate(90 67.7 185.3)">0.1uF</text>
<text x="73.5" y="185.3" transform="rotate(90 73.5 185.3)">0.1uF</text>
<text x="79.2" y="185.3" transform="rotate(90 79.2 185.3)">0.1uF</text>
<text x="85" y="185.3" transform="rotate(90 85 185.3)">0.1uF</text>
<text x="106.6" y="180.1">xc7z010clg400_10</text>
</g>
<g font-size="2.6" fill="#f00">
<text x="34.2" y="15.7">9</text>
<text x="41.4" y="15.7">DDR3_A0</text>
<text x="230.2" y="15.4">DDR3_DQ0</text>
<text x="250.5" y="15.4">9</text>
<text x="34.2" y="18.6">9</text>
<text x="34.2" y="21.5">9</text>
<text x="41.4" y="18.6">DDR3_A1</text>
<text x="41.4" y="21.5">DDR3_A2</text>
<text x="230.2" y="18.3">DDR3_DQ1</text>
<text x="230.2" y="21.2">DDR3_DQ2</text>
<text x="250.5" y="18.3">9</text>
<text x="250.5" y="21.2">9</text>
<text x="34.2" y="24.3">9</text>
<text x="34.2" y="27.3">9</text>
<text x="41.4" y="24.3">DDR3_A3</text>
<text x="41.4" y="27.3">DDR3_A4</text>
<text x="230.2" y="24.1">DDR3_DQ3</text>
<text x="230.2" y="27">DDR3_DQ4</text>
<text x="230.2" y="29.8">DDR3_DQ5</text>
<text x="250.5" y="24.1">9</text>
<text x="250.5" y="27">9</text>
<text x="250.5" y="29.8">9</text>
<text x="34.2" y="30.1">9</text>
<text x="34.2" y="33.1">9</text>
<text x="34.2" y="35.9">9</text>
<text x="41.4" y="30.1">DDR3_A5</text>
<text x="41.4" y="33.1">DDR3_A6</text>
<text x="41.4" y="35.9">DDR3_A7</text>
<text x="230.2" y="32.8">DDR3_DQ6</text>
<text x="230.2" y="35.6">DDR3_DQ7</text>
<text x="250.5" y="32.8">9</text>
<text x="250.5" y="35.6">9</text>
<text x="34.2" y="38.8">9</text>
<text x="34.2" y="41.7">9</text>
<text x="41.4" y="38.8">DDR3_A8</text>
<text x="41.4" y="41.7">DDR3_A9</text>
<text x="230.2" y="38.6">DDR3_DQ8</text>
<text x="230.2" y="41.4">DDR3_DQ9</text>
<text x="250.5" y="38.6">9</text>
<text x="250.5" y="41.4">9</text>
<text x="34.2" y="44.6">9</text>
<text x="34.2" y="47.5">9</text>
<text x="41.4" y="44.6">DDR3_A10</text>
<text x="41.4" y="47.5">DDR3_A11</text>
<text x="230.2" y="44.3">DDR3_DQ10</text>
<text x="230.2" y="47.2">DDR3_DQ11</text>
<text x="251.9" y="44.3">9</text>
<text x="251.9" y="47.2">9</text>
<text x="34.2" y="50.4">9</text>
<text x="34.2" y="53.3">9</text>
<text x="41.4" y="50.4">DDR3_A12</text>
<text x="41.4" y="53.3">DDR3_A13</text>
<text x="230.2" y="50.1">DDR3_DQ12</text>
<text x="230.2" y="53">DDR3_DQ13</text>
<text x="251.9" y="50.1">9</text>
<text x="251.9" y="53">9</text>
<text x="34.2" y="56.2">9</text>
<text x="41.4" y="56.2">DDR3_A14</text>
<text x="230.2" y="55.9">DDR3_DQ14</text>
<text x="230.2" y="58.8">DDR3_DQ15</text>
<text x="251.9" y="55.9">9</text>
<text x="251.9" y="58.8">9</text>
<text x="34.2" y="64.9">9</text>
<text x="41.4" y="64.9">DDR3_BA0</text>
<text x="230.2" y="61.7">DDR3_DQ16</text>
<text x="230.2" y="64.6">DDR3_DQ17</text>
<text x="251.9" y="61.7">9</text>
<text x="251.9" y="64.6">9</text>
<text x="34.2" y="67.8">9</text>
<text x="34.2" y="70.7">9</text>
<text x="41.4" y="67.8">DDR3_BA1</text>
<text x="41.4" y="70.7">DDR3_BA2</text>
<text x="230.2" y="67.5">DDR3_DQ18</text>
<text x="230.2" y="70.4">DDR3_DQ19</text>
<text x="251.9" y="67.5">9</text>
<text x="251.9" y="70.4">9</text>
<text x="230.2" y="73.3">DDR3_DQ20</text>
<text x="230.2" y="76.2">DDR3_DQ21</text>
<text x="251.9" y="73.3">9</text>
<text x="251.9" y="76.2">9</text>
<text x="31.3" y="82.3">9</text>
<text x="38.5" y="82.3">DDR3_CAS#</text>
<text x="230.2" y="79.1">DDR3_DQ22</text>
<text x="230.2" y="82">DDR3_DQ23</text>
<text x="251.9" y="79.1">9</text>
<text x="251.9" y="82">9</text>
<text x="31.3" y="85.2">9</text>
<text x="31.3" y="88.1">9</text>
<text x="38.5" y="85.2">DDR3_RAS#</text>
<text x="38.5" y="88.1">DDR3_WE#</text>
<text x="230.2" y="84.9">DDR3_DQ24</text>
<text x="230.2" y="87.8">DDR3_DQ25</text>
<text x="251.9" y="84.9">9</text>
<text x="251.9" y="87.8">9</text>
<text x="31.3" y="91">9</text>
<text x="38.5" y="91">DDR3_CS#</text>
<text x="230.2" y="90.7">DDR3_DQ26</text>
<text x="230.2" y="93.6">DDR3_DQ27</text>
<text x="251.9" y="90.7">9</text>
<text x="251.9" y="93.6">9</text>
<text x="230.2" y="96.5">DDR3_DQ28</text>
<text x="230.2" y="99.4">DDR3_DQ29</text>
<text x="251.9" y="96.5">9</text>
<text x="251.9" y="99.4">9</text>
<text x="31.3" y="102.5">9</text>
<text x="31.3" y="105.5">9</text>
<text x="38.5" y="102.5">DDR3_CLK_P</text>
<text x="38.5" y="105.5">DDR3_CLK_N</text>
<text x="230.2" y="102.2">DDR3_DQ30</text>
<text x="230.2" y="105.2">DDR3_DQ31</text>
<text x="251.9" y="102.2">9</text>
<text x="251.9" y="105.2">9</text>
<text x="31.3" y="108.3">9</text>
<text x="31.3" y="111.2">9</text>
<text x="38.5" y="108.3">DDR3_CKE</text>
<text x="38.5" y="111.2">DDR3_ODT</text>
<text x="230.2" y="116.7">DDR3_DQS0_P</text>
<text x="230.2" y="119.6">DDR3_DQS0_N</text>
<text x="255.4" y="116.7">9</text>
<text x="255.7" y="119.6">9</text>
<text x="230.2" y="122.5">DDR3_DQS1_P</text>
<text x="230.2" y="125.4">DDR3_DQS1_N</text>
<text x="255.4" y="122.5">9</text>
<text x="255.7" y="125.4">9</text>
<text x="230.2" y="128.3">DDR3_DQS2_P</text>
<text x="230.2" y="131.2">DDR3_DQS2_N</text>
<text x="255.4" y="128.3">9</text>
<text x="255.7" y="131.2">9</text>
<text x="230.2" y="134.1">DDR3_DQS3_P</text>
<text x="230.2" y="137">DDR3_DQS3_N</text>
<text x="255.4" y="134.1">9</text>
<text x="255.7" y="137">9</text>
<text x="225.9" y="148.3">DDR3_DM0</text>
<text x="246.2" y="148.3">9</text>
<text x="225.9" y="151.2">DDR3_DM1</text>
<text x="225.9" y="154.1">DDR3_DM2</text>
<text x="246.2" y="151.2">9</text>
<text x="246.2" y="154.1">9</text>
<text x="225.9" y="157">DDR3_DM3</text>
<text x="246.2" y="157">9</text>
<text x="225.9" y="162.8">DDR3_RESET#</text>
<text x="250.8" y="162.8">9</text>
</g>
<g font-size="2.6">
<text x="98.9" y="13.9">N2</text>
<text x="99.1" y="16.8">K2</text>
<text x="181.6" y="13.9">C3</text>
<text x="181.6" y="16.8">B3</text>
<text x="98.6" y="19.6">M3</text>
<text x="99.1" y="22.6">K3</text>
<text x="181.6" y="19.6">A2</text>
<text x="181.6" y="22.6">A4</text>
<text x="98.6" y="25.4">M4</text>
<text x="99.4" y="28.4">L1</text>
<text x="181.6" y="25.4">D3</text>
<text x="181.6" y="28.4">D1</text>
<text x="99.1" y="34.1">K4</text>
<text x="99.4" y="31.2">L4</text>
<text x="181.6" y="31.2">C1</text>
<text x="181.6" y="34.1">E1</text>
<text x="99.1" y="37">K1</text>
<text x="99.5" y="39.9">J4</text>
<text x="181.6" y="37">E2</text>
<text x="181.6" y="39.9">E3</text>
<text x="98.8" y="45.7">G4</text>
<text x="99.2" y="42.8">F5</text>
<text x="181.6" y="42.8">G3</text>
<text x="181.6" y="45.7">H3</text>
<text x="98.9" y="51.5">D4</text>
<text x="99.1" y="48.6">E4</text>
<text x="181.6" y="48.6">J3</text>
<text x="181.6" y="51.5">H2</text>
<text x="99.2" y="54.4">F4</text>
<text x="181.6" y="54.4">H1</text>
<text x="181.6" y="57.3">J1</text>
<text x="98.9" y="66">R4</text>
<text x="99.4" y="63.1">L5</text>
<text x="181.6" y="60.2">P1</text>
<text x="181.6" y="63.1">P3</text>
<text x="181.6" y="66">R3</text>
<text x="99.5" y="68.9">J5</text>
<text x="181.6" y="68.9">R1</text>
<text x="181.6" y="71.8">T4</text>
<text x="181.6" y="74.7">U4</text>
<text x="181.6" y="77.6">U2</text>
<text x="99.1" y="80.5">P5</text>
<text x="99.1" y="83.4">P4</text>
<text x="181.6" y="80.5">U3</text>
<text x="181.6" y="83.4">V1</text>
<text x="98.6" y="86.3">M5</text>
<text x="98.9" y="89.2">N1</text>
<text x="181.6" y="86.3">Y3</text>
<text x="181.6" y="89.2">W1</text>
<text x="181.6" y="92">Y4</text>
<text x="181.6" y="95">Y2</text>
<text x="99.4" y="100.8">L2</text>
<text x="181.6" y="97.8">W3</text>
<text x="181.6" y="100.8">V2</text>
<text x="98.6" y="103.6">M2</text>
<text x="98.9" y="106.5">N3</text>
<text x="181.6" y="103.6">V3</text>
<text x="98.9" y="109.4">N5</text>
<text x="48.7" y="119.3">V1P5</text>
<text x="98.8" y="118.1">G5</text>
<text x="98.9" y="115.2">H5</text>
<text x="181.6" y="115.2">C2</text>
<text x="181.6" y="118.1">B2</text>
<text x="69.5" y="124">VREF_DDR3</text>
<text x="181.6" y="121">G2</text>
<text x="181.6" y="123.9">F2</text>
<text x="98.9" y="129.7">H6</text>
<text x="99.1" y="126.8">P6</text>
<text x="181.6" y="126.8">R2</text>
<text x="181.6" y="129.7">T2</text>
<text x="181.6" y="132.6">W5</text>
<text x="181.6" y="135.5">W4</text>
<text x="99.1" y="141.3">V4</text>
<text x="98.9" y="147.1">R5</text>
<text x="98.9" y="144.2">U1</text>
<text x="99.1" y="149.9">P2</text>
<text x="181.6" y="147.1">A1</text>
<text x="181.6" y="149.9">F1</text>
<text x="98.9" y="155.7">H4</text>
<text x="99.4" y="152.9">L3</text>
<text x="181.6" y="152.9">T1</text>
<text x="181.6" y="155.7">Y1</text>
<text x="60.8" y="161.6">V1P5</text>
<text x="98.8" y="158.7">G1</text>
<text x="99.1" y="161.5">E5</text>
<text x="181.6" y="161.5">B4</text>
<text x="23.2" y="167.4">V1P5</text>
<text x="98.9" y="164.4">D2</text>
<text x="99.1" y="167.3">A3</text>
<text x="173.8" y="187.7">Title</text>
<text x="185.3" y="190.6">AntMiner_ControlBoard_XC7010</text>
<text x="173.8" y="196.3">Size</text>
<text x="185.3" y="196.3">Document Number</text>
<text x="269.3" y="196.3">Rev</text>
<text x="176.7" y="199.3">A</text>
<text x="185.3" y="199.3">&lt;Doc&gt;</text>
<text x="272.2" y="199.3">V1.0</text>
<text x="173.8" y="205.1">Date:</text>
<text x="188.8" y="205.1">Friday, July 01, 2016</text>
<text x="231.7" y="205.1">Sheet</text>
<text x="246.2" y="205.1">5</text>
<text x="254.8" y="205.1">of</text>
<text x="263.5" y="205.1">15</text>
</g>
<g font-size="2.6" fill="#004080">
<text x="105.7" y="15.7">PS_DDR_A0_502</text>
<text x="154.9" y="15.7">PS_DDR_DQ0_502</text>
<text x="105.7" y="18.6">PS_DDR_A1_502</text>
<text x="105.7" y="21.5">PS_DDR_A2_502</text>
<text x="154.9" y="18.6">PS_DDR_DQ1_502</text>
<text x="154.9" y="21.5">PS_DDR_DQ2_502</text>
<text x="105.7" y="24.4">PS_DDR_A3_502</text>
<text x="105.7" y="27.3">PS_DDR_A4_502</text>
<text x="154.9" y="24.4">PS_DDR_DQ3_502</text>
<text x="154.9" y="27.3">PS_DDR_DQ4_502</text>
<text x="105.7" y="30.2">PS_DDR_A5_502</text>
<text x="105.7" y="33.1">PS_DDR_A6_502</text>
<text x="105.7" y="35.9">PS_DDR_A7_502</text>
<text x="154.9" y="30.2">PS_DDR_DQ5_502</text>
<text x="154.9" y="33.1">PS_DDR_DQ6_502</text>
<text x="154.9" y="35.9">PS_DDR_DQ7_502</text>
<text x="105.7" y="38.9">PS_DDR_A8_502</text>
<text x="105.7" y="41.7">PS_DDR_A9_502</text>
<text x="154.9" y="38.9">PS_DDR_DQ8_502</text>
<text x="154.9" y="41.7">PS_DDR_DQ9_502</text>
<text x="105.7" y="44.7">PS_DDR_A10_502</text>
<text x="105.7" y="47.5">PS_DDR_A11_502</text>
<text x="153.5" y="44.7">PS_DDR_DQ10_502</text>
<text x="153.5" y="47.5">PS_DDR_DQ11_502</text>
<text x="105.7" y="50.4">PS_DDR_A12_502</text>
<text x="105.7" y="53.3">PS_DDR_A13_502</text>
<text x="153.5" y="50.4">PS_DDR_DQ12_502</text>
<text x="153.5" y="53.3">PS_DDR_DQ13_502</text>
<text x="105.7" y="56.2">PS_DDR_A14_502</text>
<text x="153.5" y="56.2">PS_DDR_DQ14_502</text>
<text x="153.5" y="59.1">PS_DDR_DQ15_502</text>
<text x="105.7" y="64.9">PS_DDR_BA0_502</text>
<text x="153.5" y="62">PS_DDR_DQ16_502</text>
<text x="153.5" y="64.9">PS_DDR_DQ17_502</text>
<text x="105.7" y="70.7">PS_DDR_BA2_502</text>
<text x="105.7" y="67.8">PS_DDR_BA1_502</text>
<text x="153.5" y="67.8">PS_DDR_DQ18_502</text>
<text x="153.5" y="70.7">PS_DDR_DQ19_502</text>
<text x="153.5" y="73.6">PS_DDR_DQ20_502</text>
<text x="153.5" y="76.5">PS_DDR_DQ21_502</text>
<text x="105.7" y="82.3">PS_DDR_CAS_B_502</text>
<text x="153.5" y="79.4">PS_DDR_DQ22_502</text>
<text x="153.5" y="82.3">PS_DDR_DQ23_502</text>
<text x="105.7" y="88.1">PS_DDR_WE_B_502</text>
<text x="105.7" y="85.2">PS_DDR_RAS_B_502</text>
<text x="153.5" y="85.2">PS_DDR_DQ24_502</text>
<text x="153.5" y="88.1">PS_DDR_DQ25_502</text>
<text x="105.7" y="91">PS_DDR_CS_B_502</text>
<text x="153.5" y="91">PS_DDR_DQ26_502</text>
<text x="153.5" y="93.9">PS_DDR_DQ27_502</text>
<text x="153.5" y="96.8">PS_DDR_DQ28_502</text>
<text x="153.5" y="99.7">PS_DDR_DQ29_502</text>
<text x="105.7" y="102.6">PS_DDR_CKP_502</text>
<text x="105.7" y="105.5">PS_DDR_CKN_502</text>
<text x="153.5" y="102.6">PS_DDR_DQ30_502</text>
<text x="153.5" y="105.5">PS_DDR_DQ31_502</text>
<text x="105.7" y="111.3">PS_DDR_ODT_502</text>
<text x="105.7" y="108.3">PS_DDR_CKE_502</text>
<text x="105.7" y="119.9">PS_DDR_VRN_502</text>
<text x="105.7" y="117">PS_DDR_VRP_502</text>
<text x="149.8" y="119.9">PS_DDR_DQS_N0_502</text>
<text x="150" y="117">PS_DDR_DQS_P0_502</text>
<text x="149.8" y="125.7">PS_DDR_DQS_N1_502</text>
<text x="150" y="122.8">PS_DDR_DQS_P1_502</text>
<text x="105.7" y="131.5">PS_DDR_VREF0_502</text>
<text x="105.7" y="128.6">PS_DDR_VREF1_502</text>
<text x="149.8" y="131.5">PS_DDR_DQS_N2_502</text>
<text x="150" y="128.6">PS_DDR_DQS_P2_502</text>
<text x="149.8" y="137.3">PS_DDR_DQS_N3_502</text>
<text x="150" y="134.4">PS_DDR_DQS_P3_502</text>
<text x="105.7" y="143.1">VCCO_DDR_502_1</text>
<text x="105.7" y="148.9">VCCO_DDR_502_3</text>
<text x="105.7" y="146">VCCO_DDR_502_2</text>
<text x="154.8" y="148.9">PS_DDR_DM0_502</text>
<text x="105.7" y="154.7">VCCO_DDR_502_5</text>
<text x="105.7" y="151.8">VCCO_DDR_502_4</text>
<text x="154.8" y="151.8">PS_DDR_DM1_502</text>
<text x="154.8" y="154.7">PS_DDR_DM2_502</text>
<text x="105.7" y="160.5">VCCO_DDR_502_7</text>
<text x="105.7" y="157.6">VCCO_DDR_502_6</text>
<text x="154.8" y="157.6">PS_DDR_DM3_502</text>
<text x="105.7" y="166.2">VCCO_DDR_502_9</text>
<text x="105.7" y="163.4">VCCO_DDR_502_8</text>
<text x="149.9" y="163.4">PS_DDR_DRST_B_502</text>
<text x="105.7" y="169.2">VCCO_DDR_502_A</text>
</g>
<g font-size="2.1">
<text x="30.4" y="2.2">5</text>
<text x="85.4" y="2.2">4</text>
<text x="140.4" y="2.2">3</text>
<text x="195.4" y="2.2">2</text>
<text x="250.4" y="2.2">1</text>
<text x=".8" y="30.1">D</text>
<text x="278.7" y="30.1">D</text>
<text x=".8" y="80.8">C</text>
<text x="278.7" y="80.8">C</text>
<text x=".8" y="131.5">B</text>
<text x="278.7" y="131.5">B</text>
<text x=".8" y="182.2">A</text>
<text x="278.7" y="182.2">A</text>
<text x="30.4" y="207.8">5</text>
<text x="85.4" y="207.8">4</text>
<text x="140.4" y="207.8">3</text>
<text x="195.4" y="207.8">2</text>
<text x="250.4" y="207.8">1</text>
</g>
</svg>
